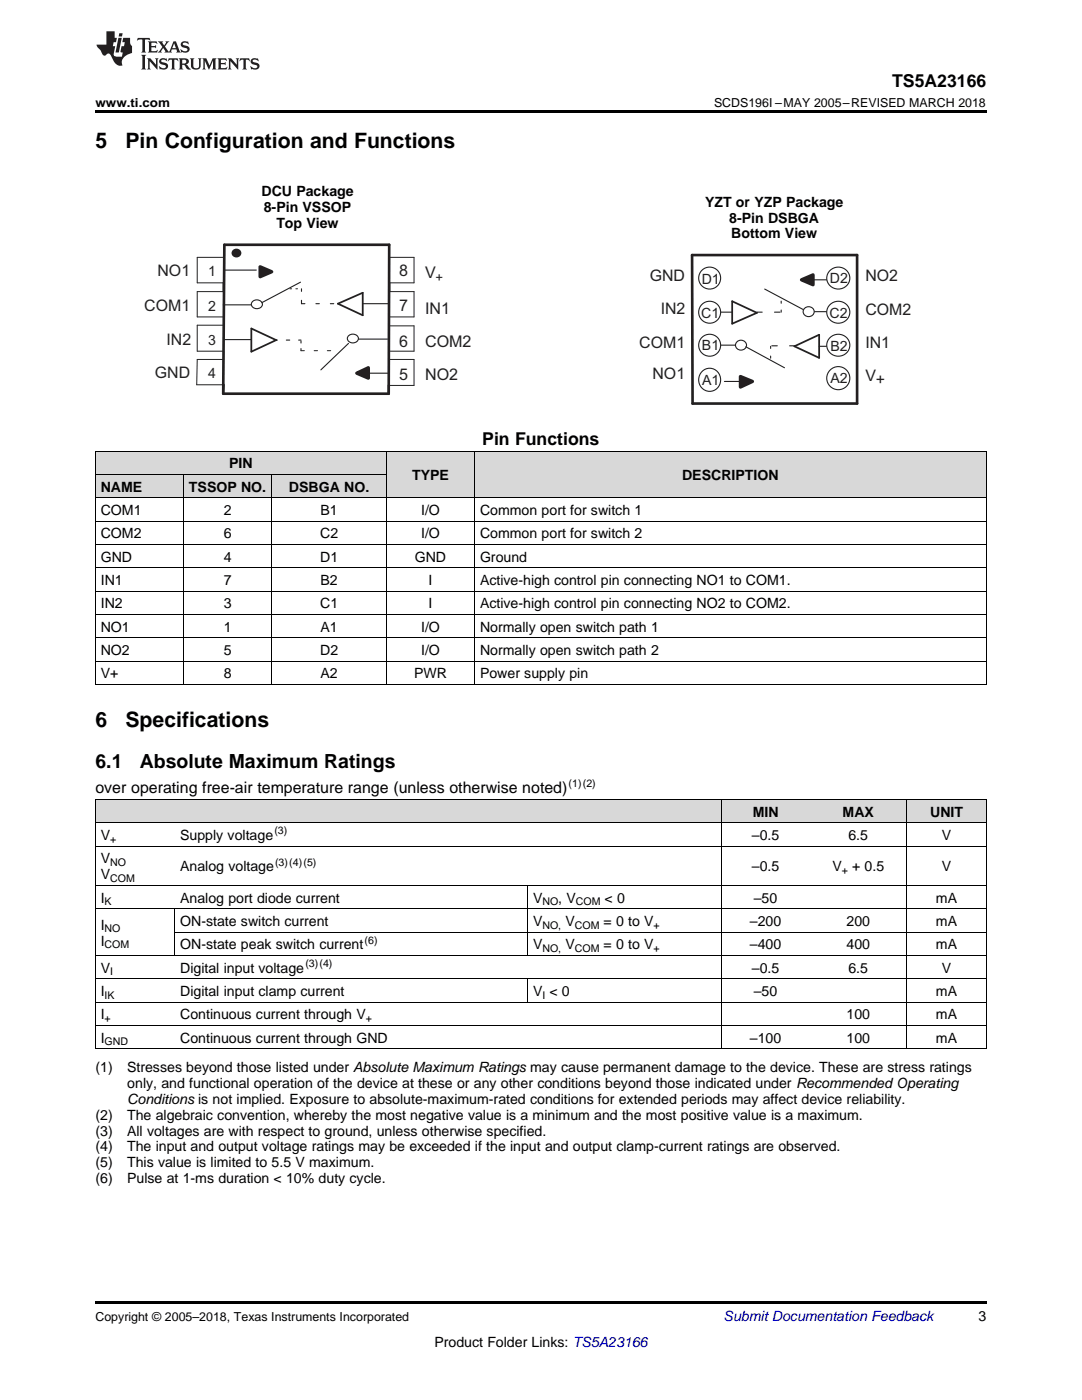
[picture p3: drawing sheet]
<svg xmlns="http://www.w3.org/2000/svg" width="216mm" height="279mm" viewBox="0 0 216 279" stroke-linecap="round" stroke-linejoin="round" font-family="sans-serif">
<g fill="#d8d8d8">
<path d="M19 159.6h15.9v4.7h-15.9z"/>
<path d="M34.9 159.6h70.4v4.7h-70.4z"/>
<path d="M105.3 159.6h38.7v4.7h-38.7z"/>
<path d="M144 159.6h17.6v4.7h-17.6z"/>
<path d="M161.6 159.6h19.4v4.7h-19.4z"/>
<path d="M181 159.6h15.8v4.7h-15.8z"/>
<path d="M77.1 90.1h17.6v9.3h-17.6z"/>
<path d="M94.7 90.1h102.1v9.3h-102.1z"/>
<path d="M19 94.8h17.7v4.6h-17.7z"/>
<path d="M36.7 94.8h17.6v4.6h-17.6z"/>
<path d="M54.3 94.8h22.8v4.6h-22.8z"/>
<path d="M19 90.1h17.7v4.7h-17.7z"/>
<path d="M36.7 90.1h17.6v4.7h-17.6z"/>
<path d="M54.3 90.1h22.8v4.7h-22.8z"/>
</g>
<path d="M19 136.6l.2 .1zM54.2 136.6l.1 .1zM77 136.6l.1 .1zM94.6 136.6l.1 .1zM196.7 136.6l.1 .1zM19 259.7h177.8v.5h-177.8z" fill="#000"/>
<g fill="none" stroke="#000" stroke-width=".2">
<path d="M19 99.4h177.8M19 94.7h58.1M19 90h177.8M19.1 90.1v46.6M36.6 94.7v42M54.2 94.7v42M77.1 90.1v46.6M94.7 90.1v46.6M196.8 90.1v46.6M19 118h177.8M19 113.3h177.8M19 108.7h177.8"/>
<path d="M19 104h177.8M19 136.6h177.8M19 132h177.8M19 127.3h177.8M19 122.6h177.8M19 159.5h177.8M19.1 159.6v49.7M144 159.6v49.7M180.9 159.6v49.7M196.8 159.6v49.7M19 176.7h177.8M19 168.9h177.8"/>
<path d="M19 164.2h177.8M105.3 176.7v14M19 200h177.8M19 195.3h177.8M19 190.7h177.8M19 181.3h177.8M34.8 181.4v9.3M34.9 186h161.9M105.3 195.4v4.6M19 209.3h177.8M19 204.6h177.8"/>
</g>
<path d="M144.5 76.1h4.7" fill="none" stroke="#231f20" stroke-width=".22"/>
<path d="M147.7 75.1l2.4 1-2.4 1.1z" fill="#231f20"/>
<path d="M147.7 75.1l2.4 1-2.4 1.1z" fill="none" stroke="#231f20" stroke-width=".66"/>
<path d="M162.5 62.2h6.4" fill="none" stroke="#231f20" stroke-width=".22"/>
<path d="M160.5 61.6a1.05 1.05 0 0 1 1.5-.2 1.05 1.05 0 0 1 0 1.6 1.05 1.05 0 0 1-1.3 0 1.05 1.05 0 0 1-.2-1.4z" fill-rule="evenodd" fill="#fff"/>
<path d="M152.6 57.7l7.7 4.1M140.7 62.3h5.4M140.9 68.9h5.9M160.5 61.6a1.05 1.05 0 0 1 1.5-.2 1.05 1.05 0 0 1 0 1.6 1.05 1.05 0 0 1-1.3 0 1.05 1.05 0 0 1-.2-1.4zM163.5 69.1h5.3" fill="none" stroke="#231f20" stroke-width=".22"/>
<path d="M146.1 60.1l4.9 2.3-4.9 2.2zM158.5 69.1l5-2.3v4.6z" fill="none" stroke="#231f20" stroke-width=".35"/>
<path d="M147 68.3a1.07 1.07 0 0 1 1.5-.3 1.07 1.07 0 0 1 .2 1.5 1.07 1.07 0 0 1-1.5 .2 .93 .93 0 0 1-.2-1.4z" fill-rule="evenodd" fill="#fff"/>
<path d="M161.5 55.8h7M147 68.3a1.07 1.07 0 0 1 1.5-.3 1.07 1.07 0 0 1 .2 1.5 1.07 1.07 0 0 1-1.5 .2 .93 .93 0 0 1-.2-1.4z" fill="none" stroke="#231f20" stroke-width=".22"/>
<path d="M138.1 50.9h32.9v29.6h-32.8z" fill="none" stroke="#231f20" stroke-width=".53"/>
<circle cx="141.6" cy="55.5" r="2.19" fill="#fff"/>
<circle cx="141.6" cy="55.5" r="2.19" fill="none" stroke="#231f20" stroke-width=".22"/>
<circle cx="141.6" cy="62.3" r="2.19" fill="#fff"/>
<circle cx="141.6" cy="62.3" r="2.19" fill="none" stroke="#231f20" stroke-width=".22"/>
<circle cx="141.6" cy="68.9" r="2.19" fill="#fff"/>
<circle cx="141.6" cy="68.9" r="2.19" fill="none" stroke="#231f20" stroke-width=".22"/>
<path d="M140.1 74.1a2.23 2.23 0 0 1 3.1 .2 2.23 2.23 0 0 1-.1 3.1 2.23 2.23 0 0 1-3.1 0 2.4 2.4 0 0 1 .1-3.3z" fill-rule="evenodd" fill="#fff"/>
<path d="M140.1 74.1a2.23 2.23 0 0 1 3.1 .2 2.23 2.23 0 0 1-.1 3.1 2.23 2.23 0 0 1-3.1 0 2.4 2.4 0 0 1 .1-3.3z" fill="none" stroke="#231f20" stroke-width=".22"/>
<path d="M165.6 54a2.27 2.27 0 0 1 3.3-.1 2.27 2.27 0 0 1 0 3.2 2.27 2.27 0 0 1-3.3-.1 2.09 2.09 0 0 1 0-3z" fill-rule="evenodd" fill="#fff"/>
<path d="M165.6 54a2.27 2.27 0 0 1 3.3-.1 2.27 2.27 0 0 1 0 3.2 2.27 2.27 0 0 1-3.3-.1 2.09 2.09 0 0 1 0-3z" fill="none" stroke="#231f20" stroke-width=".22"/>
<path d="M165.6 67.4a2.27 2.27 0 0 1 3.3-.1 2.27 2.27 0 0 1 0 3.2 2.27 2.27 0 0 1-3.3-.1 2.09 2.09 0 0 1 0-3z" fill-rule="evenodd" fill="#fff"/>
<path d="M165.6 67.4a2.27 2.27 0 0 1 3.3-.1 2.27 2.27 0 0 1 0 3.2 2.27 2.27 0 0 1-3.3-.1 2.09 2.09 0 0 1 0-3z" fill="none" stroke="#231f20" stroke-width=".22"/>
<circle cx="167.3" cy="75.5" r="2.31" fill="#fff"/>
<circle cx="167.3" cy="75.5" r="2.31" fill="none" stroke="#231f20" stroke-width=".22"/>
<path d="M165.6 60.8a2.27 2.27 0 0 1 3.3-.1 2.27 2.27 0 0 1 0 3.2 2.27 2.27 0 0 1-3.3 0 2.09 2.09 0 0 1 0-3.1z" fill-rule="evenodd" fill="#fff"/>
<path d="M148.8 69.2l7.7 4.2M165.6 60.8a2.27 2.27 0 0 1 3.3-.1 2.27 2.27 0 0 1 0 3.2 2.27 2.27 0 0 1-3.3 0 2.09 2.09 0 0 1 0-3.1z" fill="none" stroke="#231f20" stroke-width=".22"/>
<path d="M153.8 69.1v2.9" fill="none" stroke="#231f20" stroke-width=".22" stroke-dasharray=".4 1.5"/>
<path d="M154 69h4.5M155.6 62.3h-4.6" fill="none" stroke="#231f20" stroke-width=".22" stroke-dasharray="1.1 2.5"/>
<path d="M155.9 62.3v-2.6" fill="none" stroke="#231f20" stroke-width=".22" stroke-dasharray=".4 1.4"/>
<path d="M159.9 55.8l2.3-.9v1.9z" fill="#231f20"/>
<path d="M159.9 55.8l2.3-.9v1.9z" fill="none" stroke="#231f20" stroke-width=".66"/>
<path d="M44.8 48.9h32.9l-.1 29.7h-33.1z" fill="none" stroke="#231f20" stroke-width=".53"/>
<path d="M44.6 51.4h-5.2v5h5.2M44.6 58.2h-5.2v5h5.2v1.7h-5.2v5.2h5.2v1.6h-5.2l-.1 5.1h5.3M77.7 51.4h4.9v5h-4.9M77.7 58.2h4.9v5h-4.9v1.8h4.9v5.1h-4.9v1.6h4.9v5.2h-5" fill="none" stroke="#231f20" stroke-width=".2"/>
<path d="M44.6 56.4v1.8M77.7 56.4v1.8M44.6 76.8l-.1 1.6M77.6 76.9v1.7" fill="none" stroke="#231f20" stroke-width=".44"/>
<path d="M44.9 53.9h6.2M72.4 60.6h5.3" fill="none" stroke="#231f20" stroke-width=".22"/>
<path d="M67.4 60.6l5-2.2v4.5z" fill="none" stroke="#231f20" stroke-width=".35"/>
<path d="M71.2 74.5l2.3-1.1v2.1z" fill="#231f20"/>
<path d="M71.2 74.5l2.3-1.1v2.1z" fill="none" stroke="#231f20" stroke-width=".66"/>
<path d="M57.8 57.6h2.4" fill="none" stroke="#231f20" stroke-width=".2" stroke-dasharray=".3 .8"/>
<path d="M60.2 60.6v-3" fill="none" stroke="#231f20" stroke-width=".22" stroke-dasharray=".7 1.8"/>
<path d="M60.2 60.6h6.8" fill="none" stroke="#231f20" stroke-width=".22" stroke-dasharray=".7 2.2"/>
<path d="M44.5 60.8h5.9M44.8 67.8h5.4M73.5 74.5h4.2" fill="none" stroke="#231f20" stroke-width=".22"/>
<path d="M50.2 65.6l4.9 2.3-4.9 2.3z" fill="none" stroke="#231f20" stroke-width=".35"/>
<path d="M50.5 60.1a1.16 1.16 0 0 1 1.9 .7 1.14 1.14 0 0 1-1.2 .8 1.14 1.14 0 0 1-1-.9z" fill-rule="evenodd" fill="#fff"/>
<path d="M60 56.3l-7.8 4.1M50.5 60.1a1.16 1.16 0 0 1 1.9 .7 1.14 1.14 0 0 1-1.2 .8 1.14 1.14 0 0 1-1-.9z" fill="none" stroke="#231f20" stroke-width=".22"/>
<path d="M54.7 67.9h5.4" fill="none" stroke="#231f20" stroke-width=".22" stroke-dasharray=".7 1.8"/>
<path d="M60.1 70v-2.1" fill="none" stroke="#231f20" stroke-width=".22" stroke-dasharray=".4 1.1"/>
<path d="M60.1 70h7.6" fill="none" stroke="#231f20" stroke-width=".2" stroke-dasharray=".7 1.9"/>
<circle cx="47.2" cy="50.5" r=".71" fill="#231f20"/>
<circle cx="47.2" cy="50.5" r=".71" fill="none" stroke="#231f20" stroke-width=".44"/>
<path d="M51.9 53.2l2.3 1-2.3 1z" fill="#231f20"/>
<path d="M51.9 53.2l2.3 1-2.3 1z" fill="none" stroke="#231f20" stroke-width=".66"/>
<path d="M71.5 67.7h5.8" fill="none" stroke="#231f20" stroke-width=".22"/>
<path d="M69.6 66.9a1.17 1.17 0 0 1 1.9 .6 1.13 1.13 0 0 1-1.1 .9 1.13 1.13 0 0 1-1.1-.9z" fill-rule="evenodd" fill="#fff"/>
<path d="M69.5 68.5l-5.5 5.3M69.6 66.9a1.17 1.17 0 0 1 1.9 .6 1.13 1.13 0 0 1-1.1 .9 1.13 1.13 0 0 1-1.1-.9z" fill="none" stroke="#231f20" stroke-width=".22"/>
<path d="M19 22h177.8v.5h-177.8z" fill="#000"/>
<g fill="#231f20">
<path d="M27.5 7.6l-.1 .5 .4-.2h.6v.1v2.1l-.2 .4h1l-.3-.4v-2.1l.1-.1h.5l.5 .2-.2-.5zM29.5 8.3l.2 .3v1.5l-.2 .4h1.8l.2-.6a1.04 1.04 0 0 1-1.3 .2v-.7h.6l.3 .2v-.6l-.3 .2h-.6v-.6l.8-.1 .4 .3-.2-.5zM31.5 8.3l.9 1.1-.9 1.1h.8l-.2-.2 .5-.7 .4 .7-.2 .2h1.5l-.1-.2 .1-.4h.9l.1 .4-.2 .2h1l-.3-.3-.7-1.9h-.5l-.9 2-.8-1 .9-1h-.8l.1 .3-.3 .5-.4-.6 .2-.2zM34.7 8.6l.4 1h-.7zM36.3 8.4a.63 .63 0 0 0-.2 .7 .63 .63 0 0 0 .6 .4l.6 .2 .1 .2a.75 .75 0 0 1-.7 .4 .75 .75 0 0 1-.6-.5l.1 .7 .1-.1a1.11 1.11 0 0 0 1.5-.6 1.13 1.13 0 0 0-1.2-.8l-.1-.4a1.04 1.04 0 0 1 1.2 .2l-.2-.5-.1 .1-.5-.2zM28.2 10.9l.2 .4v2.2l-.2 .4h1l-.3-.4v-2.2l.3-.4zM29.3 11.6l.3 .4v1.5l-.3 .4h.8l-.2-.4v-1.3l1.5 1.7v-1.9l.2-.4h-.7l.2 .4v.9l-1.1-1.3zM32 11.8a.62 .62 0 0 0-.2 .7 .62 .62 0 0 0 .6 .4l.6 .1 .1 .3a.76 .76 0 0 1-.7 .3 .76 .76 0 0 1-.6-.4l.1 .7 .1-.1a1.11 1.11 0 0 0 1.5-.6 1.13 1.13 0 0 0-1.2-.8l-.1-.4a1.04 1.04 0 0 1 1.2 .2l-.2-.6-.1 .1-.5-.1zM33.7 11.6l-.2 .6a.61 .61 0 0 1 .8-.3v1.6l-.2 .4h.9l-.2-.4v-1.6a.63 .63 0 0 1 .8 .3l-.2-.6zM35.6 11.6l.3 .4v1.5l-.3 .4h1l-.2-.2v-.8l.5 .2a.76 .76 0 0 0 1.2 .7l-1-1a.58 .58 0 0 0 .6-.5 .58 .58 0 0 0-.5-.6zM36.4 11.9h.1a.45 .45 0 0 1 .5 .1 .45 .45 0 0 1 .1 .5l-.7 .2zM37.9 11.6l.2 .2a2.17 2.17 0 0 0 .3 1.9 .99 .99 0 0 0 1.6-.6v-1.1l.2-.4h-.7l.2 .2a1.92 1.92 0 0 1-.2 1.8 .6 .6 0 0 1-.9-.5v-1.1l.2-.4zM40.4 11.6l.2 .4v1.5l-.2 .4h.7l-.2-.4v-1.4l.8 1.8 .8-1.8v1.4l-.2 .4h.9l-.2-.4v-1.5l.2-.4h-.8l-.6 1.5-.6-1.5zM43.4 11.6l.2 .4v1.5l-.2 .4h1.8l.2-.6a1.04 1.04 0 0 1-1.3 .1v-.6h.5l.4 .2v-.6l-.4 .2h-.5v-.7h.8l.3 .3-.1-.6zM45.5 11.6l.2 .4v1.5l-.2 .4h.7l-.2-.4v-1.3l1.5 1.7v-1.9l.2-.4h-.7l.2 .4v.9l-1.1-1.3zM47.9 11.6l-.1 .6a.61 .61 0 0 1 .8-.3v1.6l-.3 .4h1l-.3-.4 .1-1.6a.63 .63 0 0 1 .7 .3l-.1-.6zM50.2 11.8a.62 .62 0 0 0-.2 .7 .62 .62 0 0 0 .6 .4l.6 .1 .2 .3a.76 .76 0 0 1-.8 .3 .76 .76 0 0 1-.6-.4l.1 .7 .2-.1a1.11 1.11 0 0 0 1.5-.6 1.13 1.13 0 0 0-1.3-.8l-.1-.4a1.04 1.04 0 0 1 1.2 .2l-.1-.6-.2 .1-.5-.1z"/>
<path d="M21.2 6.3v2.6h-1.9l.1 .4 .7 .9a.91 .91 0 0 0 1 .8 .56 .56 0 0 1 .5-.3 .56 .56 0 0 1 .5 .3l.4 .8a1.53 1.53 0 0 0 1.9 1.2 1.54 1.54 0 0 1 1-2.1l.9-.3v-1.4a1.52 1.52 0 0 1-.3-1.6h-1.4l-.2 .8h.5l-.2 .8h-.4l-.2 1v.2l.4 .1-.2 .8a1.93 1.93 0 0 1-1.6-.3l.3-1.8h-.5l.2-.8h.4l.2-.8h-.4v-1.3zM23.6 7.6l-.6 2.9h.7l.6-2.9zM23.8 6.6l-.1 .7h.6l.2-.7z"/>
</g>
<g font-size="4.2">
<text x="19" y="29.6">5</text>
<text x="25" y="29.6">Pin Configuration and Functions</text>
<text x="19" y="145.1">6</text>
<text x="25" y="145.1">Specifications</text>
</g>
<g font-size="3.9">
<text x="19" y="153.2">6.1</text>
<text x="27.9" y="153.2">Absolute Maximum Ratings</text>
</g>
<g font-size="3.5">
<text x="178" y="17.3">TS5A23166</text>
<text x="96.2" y="88.8">Pin Functions</text>
</g>
<g font-size="3.2" fill="#231f20">
<text x="31.4" y="55.1">NO1</text>
<text x="79.6" y="55.1">8</text>
<text x="84.8" y="55.6">V</text>
<text x="129.6" y="56.2">GND</text>
<text x="172.7" y="56.2">NO2</text>
<text x="28.8" y="62.2">COM1</text>
<text x="79.6" y="62.2">7</text>
<text x="84.8" y="62.6">IN1</text>
<text x="131.8" y="62.8">IN2</text>
<text x="172.7" y="63">COM2</text>
<text x="33.2" y="68.8">IN2</text>
<text x="79.6" y="69.2">6</text>
<text x="84.8" y="69.2">COM2</text>
<text x="127.6" y="69.5">COM1</text>
<text x="172.7" y="69.5">IN1</text>
<text x="30.9" y="75.4">GND</text>
<text x="79.6" y="75.8">5</text>
<text x="84.8" y="75.8">NO2</text>
<text x="130.2" y="75.7">NO1</text>
<text x="172.7" y="76.1">V+</text>
</g>
<text font-size="3.2" x="19" y="158.3">over operating free-air temperature range (unless otherwise noted)</text>
<g font-size="2.8">
<text x="52.2" y="39.1">DCU Package</text>
<text x="140.7" y="41.2">YZT or YZP Package</text>
<text x="52.6" y="42.3">8-Pin VSSOP</text>
<text x="55.1" y="45.4">Top View</text>
<text x="145.5" y="44.4">8-Pin DSBGA</text>
<text x="145.9" y="47.6">Bottom View</text>
<text x="45.7" y="93.5">PIN</text>
<text x="82.2" y="95.8">TYPE</text>
<text x="136.1" y="95.8">DESCRIPTION</text>
<text x="20.1" y="98.1">NAME</text>
<text x="37.7" y="98.1">TSSOP NO.</text>
<text x="57.6" y="98.1">DSBGA NO.</text>
<text x="20.1" y="102.8">COM1</text>
<text x="20.1" y="107.5">COM2</text>
<text x="44.7" y="102.8">2</text>
<text x="44.7" y="107.5">6</text>
<text x="63.9" y="107.5">C2</text>
<text x="64" y="102.8">B1</text>
<text x="84" y="102.8">I/O</text>
<text x="84" y="107.5">I/O</text>
<text x="95.8" y="102.8">Common port for switch 1</text>
<text x="95.8" y="107.5">Common port for switch 2</text>
<text x="20.1" y="112.1">GND</text>
<text x="44.7" y="112.1">4</text>
<text x="63.9" y="112.1">D1</text>
<text x="82.8" y="112.1">GND</text>
<text x="95.8" y="112.1">Ground</text>
<text x="20.1" y="116.8">IN1</text>
<text x="44.7" y="116.8">7</text>
<text x="64" y="116.8">B2</text>
<text x="85.5" y="116.8">I</text>
<text x="95.8" y="116.8">Active-high control pin connecting NO1 to COM1.</text>
<text x="20.1" y="121.4">IN2</text>
<text x="44.7" y="121.4">3</text>
<text x="63.9" y="121.4">C1</text>
<text x="85.5" y="121.4">I</text>
<text x="95.8" y="121.4">Active-high control pin connecting NO2 to COM2.</text>
<text x="20.1" y="126.1">NO1</text>
<text x="20.1" y="130.7">NO2</text>
<text x="44.7" y="126.1">1</text>
<text x="44.7" y="130.7">5</text>
<text x="63.9" y="130.7">D2</text>
<text x="64" y="126.1">A1</text>
<text x="84" y="126.1">I/O</text>
<text x="84" y="130.7">I/O</text>
<text x="95.8" y="126.1">Normally open switch path 1</text>
<text x="95.8" y="130.7">Normally open switch path 2</text>
<text x="20.1" y="135.4">V+</text>
<text x="44.7" y="135.4">8</text>
<text x="64" y="135.4">A2</text>
<text x="82.6" y="135.4">PWR</text>
<text x="95.8" y="135.4">Power supply pin</text>
<text x="20.1" y="167.6">V</text>
<text x="35.9" y="167.6">Supply voltage</text>
<text x="150" y="167.6">–0.5</text>
<text x="150.2" y="163">MIN</text>
<text x="168.1" y="163">MAX</text>
<text x="169.3" y="167.6">6.5</text>
<text x="185.6" y="163">UNIT</text>
<text x="187.9" y="167.6">V</text>
<text x="20.1" y="172.3">V</text>
<text x="35.9" y="173.9">Analog voltage</text>
<text x="150" y="173.9">–0.5</text>
<text x="166.1" y="173.9">V</text>
<text x="170" y="173.9">+ 0.5</text>
<text x="187.9" y="173.9">V</text>
<text x="20.1" y="175.5">V</text>
<text x="20.1" y="180.1">I</text>
<text x="20.1" y="185.5">I</text>
<text x="35.9" y="180.1">Analog port diode current</text>
<text x="35.9" y="184.8">ON-state switch current</text>
<text x="106.4" y="180.1">V</text>
<text x="106.4" y="184.8">V</text>
<text x="111.4" y="180.1">, V</text>
<text x="112.8" y="184.8">V</text>
<text x="120.4" y="184.8">= 0 to V</text>
<text x="120.6" y="180.1">&lt; 0</text>
<text x="149.6" y="184.8">–200</text>
<text x="150.4" y="180.1">–50</text>
<text x="168.9" y="184.8">200</text>
<text x="186.8" y="180.1">mA</text>
<text x="186.8" y="184.8">mA</text>
<text x="20.1" y="188.7">I</text>
<text x="35.9" y="189.4">ON-state peak switch current</text>
<text x="106.4" y="189.4">V</text>
<text x="112.8" y="189.4">V</text>
<text x="120.4" y="189.4">= 0 to V</text>
<text x="149.6" y="189.4">–400</text>
<text x="168.9" y="189.4">400</text>
<text x="186.8" y="189.4">mA</text>
<text x="20.1" y="194.1">V</text>
<text x="35.9" y="194.1">Digital input voltage</text>
<text x="150" y="194.1">–0.5</text>
<text x="169.3" y="194.1">6.5</text>
<text x="187.9" y="194.1">V</text>
<text x="20.1" y="198.8">I</text>
<text x="20.1" y="203.4">I</text>
<text x="35.9" y="198.8">Digital input clamp current</text>
<text x="35.9" y="203.4">Continuous current through V</text>
<text x="106.4" y="198.8">V &lt; 0</text>
<text x="150.4" y="198.8">–50</text>
<text x="168.9" y="203.4">100</text>
<text x="186.8" y="198.8">mA</text>
<text x="186.8" y="203.4">mA</text>
<text x="20.1" y="208.1">I</text>
<text x="35.9" y="208.1">Continuous current through GND</text>
<text x="149.6" y="208.1">–100</text>
<text x="168.9" y="208.1">100</text>
<text x="186.8" y="208.1">mA</text>
<text x="19" y="213.9">(1)</text>
<text x="25.4" y="213.9">Stresses beyond those listed under Absolute Maximum Ratings may cause permanent damage to the device. These are stress ratings</text>
<text x="25.4" y="217.1">only, and functional operation of the device at these or any other conditions beyond those indicated under Recommended Operating</text>
<text x="25.4" y="220.3">Conditions is not implied. Exposure to absolute-maximum-rated conditions for extended periods may affect device reliability.</text>
<text x="19" y="223.4">(2)</text>
<text x="19" y="226.6">(3)</text>
<text x="25.4" y="223.4">The algebraic convention, whereby the most negative value is a minimum and the most positive value is a maximum.</text>
<text x="25.4" y="226.6">All voltages are with respect to ground, unless otherwise specified.</text>
<text x="19" y="229.8">(4)</text>
<text x="19" y="233">(5)</text>
<text x="25.4" y="229.8">The input and output voltage ratings may be exceeded if the input and output clamp-current ratings are observed.</text>
<text x="25.4" y="233">This value is limited to 5.5 V maximum.</text>
<text x="19" y="236.1">(6)</text>
<text x="25.4" y="236.1">Pulse at 1-ms duration &lt; 10% duty cycle.</text>
<text x="195.3" y="263.6">3</text>
<text x="86.7" y="268.9">Product Folder Links: TS5A23166</text>
</g>
<g font-size="2.8" fill="#231f20">
<text x="41.6" y="55.1">1</text>
<text x="140" y="56.7">D1</text>
<text x="165.6" y="56.6">D2</text>
<text x="41.6" y="62.2">2</text>
<text x="139.9" y="63.4">C1</text>
<text x="165.5" y="63.4">C2</text>
<text x="41.6" y="68.8">3</text>
<text x="140.1" y="69.9">B1</text>
<text x="165.7" y="70">B2</text>
<text x="41.6" y="75.4">4</text>
<text x="140.1" y="76.7">A1</text>
<text x="165.7" y="76.5">A2</text>
</g>
<text font-size="2.8" fill="#0000c8" x="144.4" y="263.6">Submit Documentation Feedback</text>
<text font-size="2.6" fill="#231f20" x="86.9" y="56.2">+</text>
<g font-size="2.5">
<text x="19" y="21.4">www.ti.com</text>
<text x="142.5" y="21.4">SCDS196I –MAY 2005–REVISED MARCH 2018</text>
<text x="19" y="263.6">Copyright © 2005–2018, Texas Instruments Incorporated</text>
</g>
<g font-size="2.1">
<text x="113.5" y="157.1">(1)(2)</text>
<text x="54.8" y="166.5">(3)</text>
<text x="22" y="168.2">+</text>
<text x="22" y="172.9">NO</text>
<text x="54.9" y="172.8">(3)(4)(5)</text>
<text x="22" y="176">COM</text>
<text x="168" y="174.4">+</text>
<text x="20.9" y="180.7">K</text>
<text x="108.2" y="180.7">NO</text>
<text x="108.2" y="185.3">NO,</text>
<text x="114.7" y="185.3">COM</text>
<text x="114.9" y="180.7">COM</text>
<text x="130.4" y="185.3">+</text>
<text x="20.9" y="186.1">NO</text>
<text x="20.9" y="189.3">COM</text>
<text x="72.8" y="188.3">(6)</text>
<text x="108.2" y="190">NO,</text>
<text x="114.7" y="190">COM</text>
<text x="130.4" y="190">+</text>
<text x="22" y="194.7">I</text>
<text x="60.9" y="193">(3)(4)</text>
<text x="20.9" y="199.3">IK</text>
<text x="20.9" y="204">+</text>
<text x="73" y="204">+</text>
<text x="108.2" y="199.3">I</text>
<text x="20.9" y="208.6">GND</text>
</g>
</svg>
